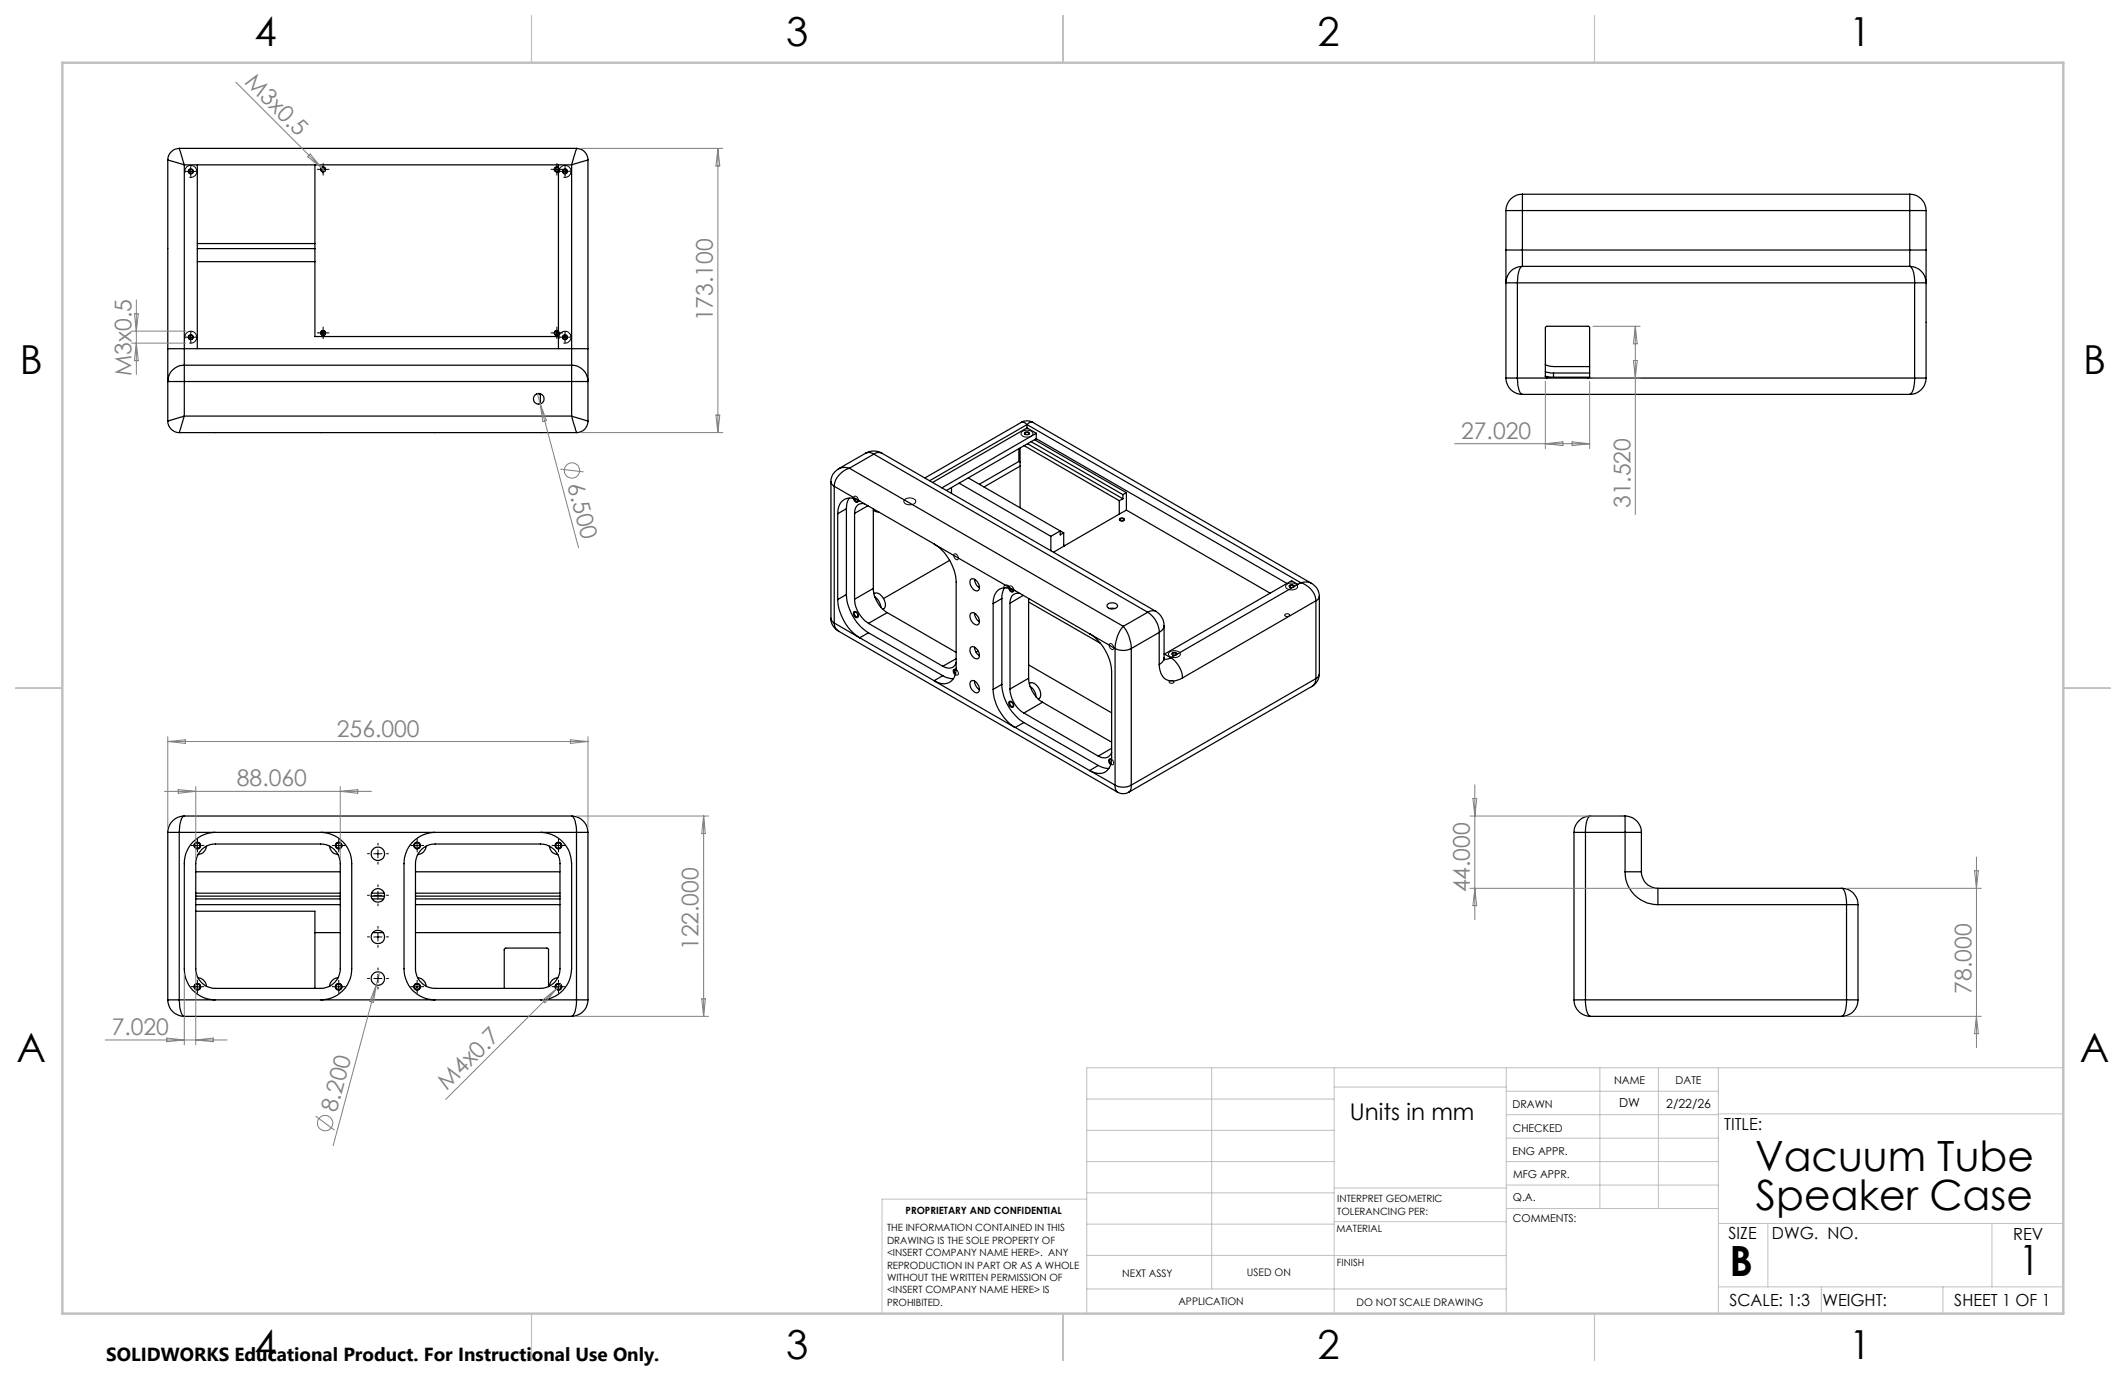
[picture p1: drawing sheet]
<svg xmlns="http://www.w3.org/2000/svg" width="432mm" height="279mm" viewBox="0 0 432 279" stroke-linecap="round" stroke-linejoin="round" font-family="sans-serif">
<g fill="none" stroke="#000" stroke-width=".25">
<path d="M34.1 32.5l3.3 1M34.1 32.5v38.3M36.4 30.1l1 3.4M36.4 30.1a2.41 2.41 0 0 0-2.3 2.4M36.4 30.1h80.7M37.4 33.5v37.3M37.4 33.5h78.7M40.1 33.5v37.3M64 33.5v34.8h49.4M113.4 34a.51 .51 0 0 0-.7 0 .51 .51 0 0 0 0 .7 .51 .51 0 0 0 .7 .1M113.4 34.1a.41 .41 0 0 0-.6 0 .41 .41 0 0 0 0 .6 .41 .41 0 0 0 .6-.1M113.4 33.5v37.3"/>
<path d="M114.9 34.4v.8M116.1 33.5v37.3M117.1 30.1l-1 3.4M117.1 30.1a2.35 2.35 0 0 1 2.3 2.4M119.4 32.5l-3.3 1M119.4 32.5v38.3M309.2 39.4a3.3 3.3 0 0 0-3.3 3.4M309.2 39.4v3.4M309.2 39.4h78.7M387.9 39.4v3.4M387.9 39.4a3.3 3.3 0 0 1 3.3 3.4M40.1 53.1h23.9"/>
<path d="M40.1 50.5h23.9M40.1 49.5h23.9M305.9 57.4h2.3M305.9 50.8h3.3M305.9 50.8v6.6M305.9 42.8h3.3M305.9 42.8v8M305.9 57.4v19.4M308.2 57.4v19.4M308.2 57.4h80.7M309.2 54.1a3.4 3.4 0 0 0-3.3 3.3M309.2 54.1l-.2 .1a4.5 4.5 0 0 0-.8 3.2"/>
<path d="M309.2 50.8v3.3M309.2 54.1h78.7M309.2 50.8h78.7M309.2 42.8v8M309.2 42.8h78.7M387.9 54.1a2.62 2.62 0 0 1 .9 2.3l.1 1M387.9 54.1a3.4 3.4 0 0 1 3.3 3.3M387.9 50.8v3.3M387.9 50.8h3.3M387.9 42.8h3.3M387.9 42.8v8M388.9 57.4h2.3"/>
<path d="M388.9 57.4v19.4M391.2 50.8v6.6M391.2 42.8v8M391.2 57.4v19.4M34.1 77.5h3.3M34.1 70.8h3.3M34.1 70.8v6.7M34.1 77.5v8M37.4 74.2v3.3M37.4 74.2a3.3 3.3 0 0 0-3.3 3.3M37.4 70.8v3.4M37.4 77.5v7"/>
<path d="M37.4 74.2h78.7M37.4 77.5h78.7M37.4 70.8h78.7M109 80h.8M109.7 80v2M113.4 67.2a.51 .51 0 0 0-.7 0 .51 .51 0 0 0 0 .7 .51 .51 0 0 0 .7 .1M113.4 67.3a.41 .41 0 0 0-.6 0 .41 .41 0 0 0 0 .6 .41 .41 0 0 0 .6-.1M114.9 68.1v.2h-.5M116.1 74.2v3.3M116.1 74.2a3.3 3.3 0 0 1 3.3 3.3M116.1 77.5h3.3M116.1 70.8v3.4"/>
<path d="M116.1 70.8h3.3M116.1 77.5v7M119.4 70.8v6.7M119.4 77.5v8M305.9 76.8a3.3 3.3 0 0 0 3.3 3.3M305.9 76.8h2.3M308.2 76.8a5.2 5.2 0 0 0 .8 3.2l.2 .1M308.2 76.8h80.7M313.9 75.5l1.6 .2M313.9 74l1.6 .4h7.4M313.9 76.4l1.6 .2M314.2 76.8l-.3-.3v-10.1l.2-.1h8.5l.3 .2v10.1l-.4 .2"/>
<path d="M315.5 75.7h7.4M315.5 75.7v.9M315.5 76.6h7.3M388.9 76.8a4.6 4.6 0 0 1-.9 3.2l-.1 .1M388.9 76.8h2.3M391.2 76.8a3.3 3.3 0 0 1-3.3 3.3M34.1 85.5a2.35 2.35 0 0 0 2.3 2.3M36.4 87.8h80.7M37.4 84.5l-3.3 1M37.4 84.5l-1 3.3M37.4 84.5h78.7M116.1 84.5l3.3 1"/>
<path d="M116.1 84.5l1 3.3M119.4 85.5a2.29 2.29 0 0 1-2.3 2.3M168.8 97.8a1.13 1.13 0 0 0 .6 .9M168.8 97.8v27.8M169.4 98.7l5.1 3M169.4 98.7v27.8M170.4 95.2a2.8 2.8 0 0 0-1.6 2.6M172.5 95.1a4.3 4.3 0 0 0-3.1 3.6M172.5 95.1l55.6 32.1M175.8 92a3.3 3.3 0 0 1 3.3 0M175.8 92l-5.5 3.2 .4-.2a2.64 2.64 0 0 1 1.8 .1M175.8 92a1.51 1.51 0 0 1 1.7 .2"/>
<path d="M177.5 92.2l-5 2.9M177.5 92.2l55.6 32.1M179.1 92a1.46 1.46 0 0 0-1.6 .2M179.1 92l55.7 32.1M193.3 99v1.2M194.8 98.1l18.6 10.8M196.7 97l18.6 10.8M206.9 93.7l.3 .1M206.9 91.1v2.6M206.9 93.7l-8 4.6M207.2 91v12.1M207.2 94.7l-7.4 4.2"/>
<path d="M207.4 85.8a2.36 2.36 0 0 1 2.4 0M207.4 85.8h.7l.5 .4M207.4 85.8l-19.5 11.2M208 90.5l19.3 11.2M208.2 87.8l.6-.1 .3 .2a.49 .49 0 0 1-.5 .4 .49 .49 0 0 1-.5-.4zM208.2 88.2a.39 .39 0 0 1 .4-.4 .39 .39 0 0 1 .4 .4h-.1M208.6 86.2l55.6 32.1M208.6 86.9l1.9 1.1M208.6 86.2v.7M208.6 86.9l-19.2 11.1M208.6 86.2l-19.8 11.4M208.7 90.1l19.4 11.2"/>
<path d="M209.4 89.7l18.7 10.7M209.8 85.8h-.7l-.5 .4M209.8 85.8l56.6 32.7M210.1 89.3l18.7 10.7M210.5 88v1.1M210.5 89.1l50.9 29.4M210.5 88l-19.2 11.1M210.5 89.1l-18.3 10.5M309.2 80.1h78.7M170.1 104.3v17.4M171.9 103.3v17.4M171.9 103.3l-1.8 1"/>
<path d="M172.5 101.1l-.5 1.1-.1 1.1M173.3 101.2l.3 .5 .3 .3h.3l.1-.5M173.5 101.2l.4 .6h.3l.1-.2M173.6 104.2v17.5M174.5 101.7l15.4 8.9M174.5 101.7a2.63 2.63 0 0 0-2.9-.4 2.63 2.63 0 0 0-1.4 2.5l-.1 .5M175.6 102.3a1.63 1.63 0 0 0-2 1.9M176.3 102.7l-2.7 1.5M177.4 119.5l.3 1.7M177.4 103.6l1.1 .4M177.4 103.3v16.2M177.4 119.5l-3.8 2.2"/>
<path d="M189.9 110.6a9.9 9.9 0 0 1 4.3 7.6v17.4a2.69 2.69 0 0 1-2.9 3.2l-1.4-.5M189.9 110.6l16.1 9.3M192.9 113.8l-13.4 7.7M197.2 117.6a1.61 1.61 0 0 1 1.7 2 .79 .79 0 0 1-.8 .4 .79 .79 0 0 1-.7-.7l-.3-.5-.1-.6zM197.9 117.6a2.17 2.17 0 0 0 1 1.7M204 119.3l-.4 1.1-.1 1.1M204.9 119.4a.6 .6 0 0 0 .2 .6 .6 .6 0 0 0 .7 .1v-.3M205.1 119.5a.44 .44 0 0 0 .2 .5 .44 .44 0 0 0 .5-.2M206 119.9l15.4 8.9M206 119.9a2.62 2.62 0 0 0-4.1 1.1l-.2 1.6M213.4 108.9v2.9M215.3 107.8l-1.9 1.1"/>
<path d="M215.3 107.8v.8l.7-.4M215.3 107.8l.7 .4M216 110.9l-2 1.2M216 108.2v2.7M216 110.7l.3 .1M227.3 104.4l-11.3 6.5M227.3 101.7v2.7M227.4 105.3a.54 .54 0 0 1 .6-.1 .54 .54 0 0 1 .4 .4 .54 .54 0 0 1-.6 .2 .54 .54 0 0 1-.4-.5zM227.5 105.7v-.1a.4 .4 0 0 1 .4-.3 .4 .4 0 0 1 .3 .3v.1M228.1 100.4v.9M228.1 101.3l-.8 .4M228.8 103.6l29.2 16.8"/>
<path d="M228.8 103.6l-1.5 .8M228.8 100v3.6M228.8 100l-.7 .4M262.7 119.2a.39 .39 0 0 0-.4-.4 .39 .39 0 0 0-.4 .4h.1M262.8 119.2a.49 .49 0 0 0-.4-.5 .49 .49 0 0 0-.5 .2l.1 .3 .6 .1M263.6 118.7l-1.3-.8-25.8 14.9M264.2 118.3a4.3 4.3 0 0 1 3.1 3.7M264.2 118.3l.5-.1a2.27 2.27 0 0 1 1.7 .3M264.2 118.3l-26.4 15.3M266.3 118.5a2.91 2.91 0 0 1 1.7 2.5M168.8 125.6a2.91 2.91 0 0 0 1.6 2.6M168.8 125.6a1.13 1.13 0 0 0 .6 .9"/>
<path d="M169.4 126.5a1.81 1.81 0 0 0 .9 1.7l56.6 32.6M169.4 126.5l5.1 2.9M170.1 121.7a10 10 0 0 0 4.4 7.7M171.9 120.7a9.9 9.9 0 0 0 4.5 7.8M171.9 120.7l-1.8 1M173.4 124.2a.69 .69 0 0 1 .7 .4 .69 .69 0 0 1-.1 .8 .82 .82 0 0 1-.6-1.2zM173.6 121.7a6.1 6.1 0 0 0 2.8 4.9M173.8 124.3l-.1-.1a.56 .56 0 0 0-.1 .7 .56 .56 0 0 0 .6 .3l.1-.2M174.5 129.4l.1 .1M174.6 129.5l15.1 8.7M176.4 126.6l15.1 8.7M176.4 128.5l15.1 8.7"/>
<path d="M176.4 128.5l-1.8 1M177.5 120.5a1.22 1.22 0 0 1 1.7 .6 1.88 1.88 0 0 1 .3 2.5l-.2 .1M177.7 121.2l.6 1.3 .6 .8M177.7 121.2a2.94 2.94 0 0 1 1.2 2.1M178.9 123.3l1.3 1.1M180.2 124.4l14 8.1M180.2 124.4l-3.8 2.2M189.7 138.2l.2 .1M189.9 138.3l16.1 9.3M191.5 137.2l1 .5 1.1 .1M191.5 137.2l-1.8 1M194.1 136a.43 .43 0 0 0-.4 .4 .43 .43 0 0 0 .4 .4"/>
<path d="M194.2 134.5a1.54 1.54 0 0 1-2.3 1l-.4-.2M194.2 136l-.3-.1a.67 .67 0 0 0 .1 1.1M194.2 133.7l-2.7 1.6M197.2 138.3a1.4 1.4 0 0 1 1.7 1.4 .7 .7 0 0 1-.3 1 .7 .7 0 0 1-1-.4 1.5 1.5 0 0 1-.4-2zM197.2 131.4a1.61 1.61 0 0 1 1.7 1.9 .79 .79 0 0 1-.8 .5 .79 .79 0 0 1-.7-.7l-.3-.5-.1-.6zM197.2 124.5a1.33 1.33 0 0 1 1.6 1.1l.1 .3a.7 .7 0 0 1-.3 1 .7 .7 0 0 1-1-.4 1.55 1.55 0 0 1-.4-2zM197.9 124.5l.4 1.2 .6 .5M197.9 131.4a2.17 2.17 0 0 0 1 1.7M197.9 138.3a2.17 2.17 0 0 0 1 1.7M198.7 132.2l-.4 .3M201.7 140a9.8 9.8 0 0 0 4.3 7.6M201.7 122.6v17.4"/>
<path d="M203.5 139a9.9 9.9 0 0 0 4.5 7.7M203.5 121.5v17.5M203.5 121.5l-1.8 1.1M203.5 139l-1.8 1M205.1 139.9a6 6 0 0 0 2.9 4.9M205.1 122.5v17.4M207.2 120.5a1.66 1.66 0 0 0-2.1 2M207.8 120.9l-2.7 1.6M208.9 137.7l.3 1.7M208.9 135l16.9 9.7M208.9 121.5v16.2M208.9 137.7l-3.8 2.2"/>
<path d="M208.9 122.2l14.6 8.4M209.1 138.8a1.22 1.22 0 0 1 1.6 .6 1.92 1.92 0 0 1 .3 2.5l-.1 .1M209.2 139.4l.4 .8 .8 1.3M209.2 139.4a2.74 2.74 0 0 1 1.2 2.1M221.4 128.8a10 10 0 0 1 4.4 7.6v17.4a2.69 2.69 0 0 1-2.9 3.2l-1.5-.5M221.4 128.8l5.1 2.9M225 122.7a1.22 1.22 0 0 1 2 .4 1.29 1.29 0 0 1-2.2-.1zM225.4 123.6h1M226.5 131.7a3.7 3.7 0 0 0 3.3 0M226.5 131.7v27.7M228.1 127.2a7.3 7.3 0 0 1 1.7 4.5M228.1 127.2a7.1 7.1 0 0 0-1.6 4.5"/>
<path d="M229.8 131.7v27.7M233.1 124.3a5.2 5.2 0 0 1 2.3 4.1M233.1 124.3l-5 2.9M234.8 124.1a3.5 3.5 0 0 1 1.6 2.9M234.8 124.1l-1-.1-.7 .3M235.4 134.9a3 3 0 0 0 2.3 3.4h.9l1.6-.6M235.4 128.4l-5.6 3.3M235.4 128.4v6.5M236.4 133.6l.1 .5M236.4 127l-.3 .9-.7 .5M236.4 133.6l-.3 .8-.7 .5M236.4 127v6.6"/>
<path d="M236.4 132.8l1.4 .8M237.8 133.6a5.3 5.3 0 0 1 2.4 4.1M237.8 133.6l-.7 .2h-.7M238.2 133l-.1-.1a.37 .37 0 0 1 .4-.3 .37 .37 0 0 1 .4 .4M238.9 132.9h.1a.47 .47 0 0 0-.5-.4 .47 .47 0 0 0-.4 .4l.2 .1h.5M266.4 139.4l-37.1 21.4M267.3 137.8a1.8 1.8 0 0 1-.9 1.6M267.3 122l-27.1 15.7M267.3 122v15.8M267.3 137.8l-37.5 21.6M268 136.8a2.97 2.97 0 0 1-1.6 2.6M268 121a1.09 1.09 0 0 1-.7 1"/>
<path d="M268 136.8a1.21 1.21 0 0 1-.7 1M268 121v15.8M205 142.5a.73 .73 0 0 1 .7 .4 .73 .73 0 0 1-.1 .8 .87 .87 0 0 1-.6-1.2zM205.4 142.5h-.1a.54 .54 0 0 0-.2 .6 .54 .54 0 0 0 .6 .3l.1-.1M206 147.6l.2 .1M206.2 147.7l15.1 8.8M208 146.7l15.1 8.7M208 144.8l15.1 8.7M208 146.7l-1.8 1M210.4 141.5l1.3 1.1M211.7 142.6l-3.7 2.2M211.7 142.6l14.1 8.1"/>
<path d="M221.3 156.5h.1M221.4 156.5l5.1 2.9M223.1 155.4l1.4 .6h.7M223.1 155.4l-1.8 1.1M225.7 154.2h-.2l-.1 .3 .2 .5M225.7 154.3l-.3-.2a.72 .72 0 0 0 .2 1.2M225.8 152.7a1.67 1.67 0 0 1-2.7 .8M225.8 151.9l-2.7 1.6M226.5 159.4a3.4 3.4 0 0 0 3.3 0M226.5 159.4l.1 .8 .3 .6M229.8 159.4l-.1 .8-.4 .6M34.1 169h2.3"/>
<path d="M34.1 169v34M36.4 169h7.1M36.4 169v34M37.4 165.7a2.39 2.39 0 0 0-.9 2.3l-.1 1M37.4 165.7a3.4 3.4 0 0 0-3.3 3.3M37.4 165.7h78.7M39.8 177h29.3M41.1 172.3a4 4 0 0 1 2.6-.9h21.4a3.9 3.9 0 0 1 4 4v21.3a4 4 0 0 1-4 4h-21.4a4 4 0 0 1-3.9-4v-21.9a4 4 0 0 1 1.3-2.5zM41.9 171.8a1.82 1.82 0 0 1-1.7 1.7M43.5 169a6.3 6.3 0 0 0-6.1 6.4v21.3a6.3 6.3 0 0 0 6.1 6.3M43.5 169h21.8M65.3 169a6.3 6.3 0 0 1 6.1 6.4v21.3a6.3 6.3 0 0 1-6.1 6.3"/>
<path d="M65.3 169h22.9M67 171.8a1.82 1.82 0 0 0 1.7 1.7M84.4 177h29.3M85.8 172.3a4 4 0 0 1 2.6-.9h21.3a3.9 3.9 0 0 1 4 4v21.3a3.9 3.9 0 0 1-4 4h-21.3a4 4 0 0 1-4-4v-21.9a4 4 0 0 1 1.4-2.5zM86.5 171.8a1.82 1.82 0 0 1-1.7 1.7M88.2 169h21.8M88.2 169a6.3 6.3 0 0 0-6.1 6.4v21.3a6.3 6.3 0 0 0 6.1 6.3M110 169a6.4 6.4 0 0 1 6.1 6.4v21.3a6.3 6.3 0 0 1-6.1 6.3M110 169h7.1M111.6 171.8a1.81 1.81 0 0 0 1.7 1.7M116.1 165.7h.1a4.2 4.2 0 0 1 .9 3.3M116.1 165.7a3.4 3.4 0 0 1 3.3 3.3"/>
<path d="M117.1 169h2.3M117.1 169v34M119.4 169v34M226.9 160.8a2.36 2.36 0 0 0 2.4 0M319.7 169h2.3M319.7 169v34M322 169h8.1M322 169v34M323 165.7a2.61 2.61 0 0 0-.9 2.3l-.1 1M323 165.7a3.4 3.4 0 0 0-3.3 3.3M323 165.7h7.1M330.1 177a6.6 6.6 0 0 0 6.6 6.7"/>
<path d="M330.1 177h3.3M330.1 169h3.3M330.1 165.7v3.3M330.1 165.7a3.3 3.3 0 0 1 3.3 3.3M330.1 169v8M333.4 177a3.4 3.4 0 0 0 3.3 3.4M333.4 169v8M39.8 182.5h29.3M39.8 185h24.2v15.7M39.8 181.4h29.3M39.8 182h29.3M39.8 183.7h29.3"/>
<path d="M40.2 198.5a1.82 1.82 0 0 1 1.7 1.7M64 189.4h5.1M68.7 198.5a1.82 1.82 0 0 0-1.7 1.7M75.4 182h2.7M75.5 181.4h2.5M75.6 182.5h2.3M75.7 189.4h2.1M84.4 182.5h29.3M84.4 189.4h29.3M84.4 181.4h29.3M84.4 182h29.3M84.4 183.7h29.3"/>
<path d="M84.8 198.5a1.82 1.82 0 0 1 1.7 1.7M113.3 198.5a1.82 1.82 0 0 0-1.7 1.7M336.7 180.4v3.3M336.7 183.7h38.3M336.7 180.4h37.4M374.1 180.4a2.39 2.39 0 0 1 .9 2.3v1M374.1 180.4a3.3 3.3 0 0 1 3.3 3.3M375 183.7h2.4M375 183.7v19.3M377.4 183.7v19.3M34.1 203h2.3M34.1 203a3.4 3.4 0 0 0 3.3 3.4"/>
<path d="M36.4 203a5.2 5.2 0 0 0 .9 3.3l.1 .1M36.4 203h7.1M37.4 206.4h78.7M43.5 203h21.8M65.3 203h22.9M88.2 203h21.8M110 203h7.1M111.4 200.3l-.1-7.7-.2-.1h-8.4l-.3 .3v7.9M117.1 203a5.2 5.2 0 0 1-.9 3.3l-.1 .1M117.1 203h2.3M119.4 203a3.4 3.4 0 0 1-3.3 3.4M319.7 203h2.3"/>
<path d="M319.7 203a3.4 3.4 0 0 0 3.3 3.4M322 203a4.7 4.7 0 0 0 .9 3.3l.1 .1M322 203h53M323 206.4h51.1M375 203a4.7 4.7 0 0 1-.8 3.3l-.1 .1M375 203h2.4M377.4 203a3.3 3.3 0 0 1-3.3 3.4"/>
<circle cx="38.7" cy="34.8" r=".41"/>
<circle cx="38.7" cy="34.8" r=".52"/>
<circle cx="65.6" cy="34.4" r=".51"/>
<circle cx="65.6" cy="34.4" r=".41"/>
<circle cx="114.7" cy="34.8" r=".51"/>
<circle cx="114.8" cy="34.8" r=".41"/>
<circle cx="38.8" cy="68.5" r=".42"/>
<circle cx="38.8" cy="68.5" r=".51"/>
<circle cx="65.6" cy="67.6" r=".51"/>
<circle cx="65.6" cy="67.6" r=".41"/>
<circle cx="114.8" cy="68.5" r=".42"/>
<circle cx="114.8" cy="68.5" r=".5"/>
<circle cx="109.4" cy="81" r="1.08"/>
<circle cx="40.1" cy="171.7" r=".67"/>
<circle cx="40.1" cy="171.7" r=".55"/>
<circle cx="68.8" cy="171.7" r=".54"/>
<circle cx="68.8" cy="171.7" r=".68"/>
<circle cx="76.7" cy="173.4" r="1.36"/>
<circle cx="84.7" cy="171.7" r=".55"/>
<circle cx="84.7" cy="171.7" r=".68"/>
<circle cx="113.4" cy="171.7" r=".68"/>
<circle cx="113.4" cy="171.7" r=".55"/>
<circle cx="76.7" cy="181.8" r="1.37"/>
<circle cx="76.7" cy="198.7" r="1.36"/>
<circle cx="76.7" cy="190.3" r="1.36"/>
<circle cx="40.1" cy="200.4" r=".56"/>
<circle cx="40.1" cy="200.4" r=".67"/>
<circle cx="68.8" cy="200.4" r=".55"/>
<circle cx="68.8" cy="200.4" r=".68"/>
<circle cx="84.7" cy="200.4" r=".56"/>
<circle cx="84.7" cy="200.4" r=".68"/>
<circle cx="113.4" cy="200.4" r=".68"/>
<circle cx="113.4" cy="200.4" r=".56"/>
</g>
<g fill="none" stroke="#808080" stroke-width=".2">
<path d="M47.9 16.7l18.1 18M63 31.3l2.3 2.7-2.8-2.2zM118.1 30.1h28.7M145.8 30.1v57.7M145.8 30.1l.4 3.6h-.8zM26.7 67.2h11M26.7 69.7h11M27.3 63.7h.8l-.4 3.5zM27.7 60.9v15.1M27.7 69.7l.4 3.5h-.8zM109.1 79.9l.6 2.1M313.9 77.4v13.7"/>
<path d="M322.9 77.4v13.7M323.5 66.3h9.6M323.5 76.8h9.6M331.8 73.2h.7l-.4 3.6zM332.1 66.3v38.2M332.1 66.3l.4 3.5h-.7zM109.7 82l7.8 29.2M109.7 82l1.3 3.4-.8 .2zM113.8 95.2l4.7 .6M118.1 87.8h28.7M145.4 84.3h.8l-.4 3.5zM295.5 90.1h27.4"/>
<path d="M313.9 90.1l3.5-.4v.8zM319.3 89.7l3.6 .4-3.6 .4zM34.1 149.6v18.4M34.1 150.6h85.3M34.1 150.6l3.5-.4v.8zM39.8 159.7v14.7M69.1 159.7v14.7M115.9 150.2l3.5 .4-3.5 .4zM119.4 149.6v18.4M299.5 159.3v27.4M33.4 160.7h42.1M36.2 160.3l3.6 .4-3.6 .4z"/>
<path d="M69.1 160.7l3.6-.4v.8zM117.1 165.7h26.8M142.9 165.7v40.7M142.9 165.7l.4 3.6h-.8zM298.6 165.7h30.4M299.2 162.1h.7l-.4 3.6zM401 176.8h.8l-.4 3.6zM401.4 174v38.7M37.4 197.7v14.5M39.8 197.7v14.5M77.1 197.4l-9.4 35.2M113.9 199.9l-.9 .9"/>
<path d="M298.6 180.4h37.1M299.5 180.4l.4 3.5h-.7zM375 180.4h27.4M21.4 211.2h24.7M33.9 210.8l3.5 .4-3.5 .3zM39.8 211.2l3.5-.4v.7zM76.4 200l-.6 3.6-.7-.3zM110.2 203.1l2.8-2.3-2.3 2.8zM113 200.8l-22.5 22.4M117.1 206.4h26.8M142.5 202.8h.8l-.4 3.6zM375 206.4h27.4"/>
<path d="M401.4 206.4l.4 3.5h-.8zM64.1 226.6l3.8 2.9"/>
<circle cx="116.2" cy="95.5" r="1.56"/>
<circle cx="66" cy="228" r="1.55"/>
</g>
<g fill="none" stroke="#000" stroke-width=".2">
<path d="M37.6 35.1a1.22 1.22 0 0 1 1-1.5 1.22 1.22 0 0 1 1.4 1.3 1.22 1.22 0 0 1-1.5 1.1M37.9 34.8h1.7M38.7 34v1.6M64.8 34.4h1.7M65.1 34.5a.51 .51 0 0 1 .5-.6 .51 .51 0 0 1 .5 .5 .51 .51 0 0 1-.6 .5M65.6 33.6v1.6M112.3 34.4h1.6M112.6 34.5a.51 .51 0 0 1 .4-.6 .51 .51 0 0 1 .6 .5 .51 .51 0 0 1-.6 .5M113.1 33.6v1.6M113.6 35.1a1.21 1.21 0 0 1 1.1-1.5 1.21 1.21 0 0 1 1.3 1.3 1.21 1.21 0 0 1-1.6 1.1M113.9 34.8h1.7M114.8 34v1.6"/>
<path d="M37.6 68.8a1.21 1.21 0 0 1 1-1.5 1.21 1.21 0 0 1 1.3 1.2 1.21 1.21 0 0 1-1.4 1.1M37.9 68.5h1.7M38.7 67.6v1.7M64.8 67.6h1.7M65.1 67.7a.51 .51 0 0 1 .5-.6 .51 .51 0 0 1 .5 .5 .51 .51 0 0 1-.6 .5M65.6 66.8v1.6M112.3 67.6h1.6M112.6 67.7a.51 .51 0 0 1 .4-.6 .51 .51 0 0 1 .6 .5 .51 .51 0 0 1-.6 .5M113.1 66.8v1.6M113.6 68.8a1.21 1.21 0 0 1 1-1.5 1.21 1.21 0 0 1 1.3 1.2 1.21 1.21 0 0 1-1.5 1.1M113.9 68.5h1.7M114.8 67.6v1.7"/>
<path d="M207.5 87.7a1.49 1.49 0 0 1 2.3 .4 1.4 1.4 0 0 1-2.4 0zM173.5 100.8a.68 .68 0 0 1 .7 .3 .68 .68 0 0 1-.1 .9l-.5-.4zM183.7 101.5a1.57 1.57 0 0 1 2.3 .2 1.15 1.15 0 0 1-1.7 .7l-.5-.2a.5 .5 0 0 1-.1-.7zM193.8 112.5a.68 .68 0 0 1 .7 .4 .68 .68 0 0 1-.1 .8l-.3-.1-.3-.4zM203.9 119a.48 .48 0 0 1 .6-.2 .48 .48 0 0 1 .3 .4l-.5 .2-.4-.2zM205.1 119a.69 .69 0 0 1 .7 .4 .69 .69 0 0 1-.1 .8 .82 .82 0 0 1-.6-1.2zM227.4 105.4a.47 .47 0 0 1 .6-.2 .47 .47 0 0 1 .3 .5l-.5 .1-.4-.1zM261.3 118.7a1.47 1.47 0 0 1 2.3 .4 1.4 1.4 0 0 1-2.5 0zM173.5 124.2a.68 .68 0 0 1 .7 .4 .68 .68 0 0 1-.1 .8l-.5-.4zM193.8 136a.68 .68 0 0 1 .7 .3 .68 .68 0 0 1-.1 .8l-.6-.5zM225.3 130.8a.69 .69 0 0 1 .8 .3 .69 .69 0 0 1-.1 .8l-.6-.4zM237.5 132.5a1.53 1.53 0 0 1 2.2 .3 1.45 1.45 0 0 1-2.4 .1z"/>
<path d="M237.5 138.3h.1a.43 .43 0 0 1 .5-.2 .43 .43 0 0 1 .2 .5l-.6 .1-.2-.2zM261 124.8a.48 .48 0 0 1 .5-.2 .48 .48 0 0 1 .4 .5l-.7 .1a.24 .24 0 0 1-.2-.1 .24 .24 0 0 1 0-.3zM205.1 142.4a.69 .69 0 0 1 .7 .4 .69 .69 0 0 1-.1 .8 .82 .82 0 0 1-.6-1.2zM225.3 154.2a.67 .67 0 0 1 .8 .2 .67 .67 0 0 1 0 .8 .7 .7 0 0 1-.7-.2 .7 .7 0 0 1-.1-.8zM39.3 171.7h1.6M39.4 171.9a.67 .67 0 0 1 .6-.9 .67 .67 0 0 1 .7 .8 .67 .67 0 0 1-.8 .5M40.1 170.9v1.6M67.9 171.7h1.7M68.2 171.9a.65 .65 0 0 1 .5-.9 .65 .65 0 0 1 .7 .8 .65 .65 0 0 1-.8 .5M68.8 170.9v1.6M75.9 173.4h1.7M76.8 172.5v1.7"/>
<path d="M83.9 171.7h1.6M84.1 171.9a.66 .66 0 0 1 .5-.9 .66 .66 0 0 1 .8 .7 .66 .66 0 0 1-.8 .6M84.7 170.9v1.6M112.6 171.7h1.7M112.8 171.9a.65 .65 0 0 1 .6-.9 .65 .65 0 0 1 .7 .8 .65 .65 0 0 1-.9 .5M113.4 170.9v1.6M40.1 199.5v1.7M68.8 199.5v1.7M75.9 198.7h1.7M75.9 190.3h1.7M75.9 181.8h1.7M76.8 181v1.6"/>
<path d="M76.8 189.4v1.7M76.8 197.9v1.6M84.7 199.5v1.7M113.4 199.5v1.7M39.3 200.4h1.6M39.4 200.5a.68 .68 0 0 1 .7-.8 .68 .68 0 0 1 .7 .8 .68 .68 0 0 1-.9 .5M67.9 200.4h1.7M68.2 200.6a.67 .67 0 0 1 .5-.9 .67 .67 0 0 1 .8 .7 .67 .67 0 0 1-.9 .6M83.9 200.4h1.6M84.1 200.6a.68 .68 0 0 1 .5-.9 .68 .68 0 0 1 .8 .7 .68 .68 0 0 1-.8 .6M112.6 200.4h1.7M112.8 200.6a.67 .67 0 0 1 .6-.9 .67 .67 0 0 1 .7 .7 .67 .67 0 0 1-.9 .6"/>
</g>
<g fill="none" stroke="#000" stroke-width=".2" stroke-dasharray="15.2 1.3 1.3 1.3" stroke-linecap="butt">
<path d="M37.9 34.8h-.4M38.8 34v-.5M38.8 35.6v.4M39.6 34.8h.4M64.8 34.4h-.4M65.6 33.6v-.5M65.6 35.2v.4M66.5 34.4h.4M112.3 34.4h-.4M113.1 33.6v-.5M113.1 35.2v.4M113.9 34.4h.5"/>
<path d="M113.9 34.8h-.4M114.8 33.9v-.4M114.8 35.6v.4M115.6 34.8h.4M37.9 68.5h-.4M38.8 67.6v-.4M38.8 69.3v.4M39.6 68.5h.4M64.8 67.6h-.4M65.6 66.8v-.5M65.6 68.4v.4M66.5 67.6h.4"/>
<path d="M112.3 67.6h-.4M113.1 66.8v-.5M113.1 68.4v.4M113.9 67.6h.5M113.9 68.5h-.4M114.8 67.6v-.4M114.8 69.3v.4M115.6 68.5h.4M39.3 171.7h-.6M40.1 170.8v-.5M40.1 172.5v.6M40.9 171.7h.6"/>
<path d="M68 171.7h-.6M68.8 170.8v-.5M68.8 172.5v.6M69.6 171.7h.6M75.1 173.3h-.5M76.8 171.7v-.6M76.8 175v.5M78.4 173.3h.6M83.9 171.7h-.5M84.7 170.8v-.5M84.7 172.5v.6M85.6 171.7h.5"/>
<path d="M112.6 171.7h-.5M113.4 170.8v-.5M113.4 172.5v.6M114.3 171.7h.5M40.1 199.5v-.5M68.8 199.5v-.5M75.1 198.7h-.5M75.1 190.2h-.5M75.1 181.8h-.5M76.8 197v-.5M76.8 188.6v-.6M76.8 191.9v.5"/>
<path d="M76.8 180.1v-.5M76.8 183.5v.5M78.4 198.7h.6M78.4 190.2h.6M78.4 181.8h.6M84.7 199.5v-.5M113.4 199.5v-.5M39.3 200.3h-.6M40.1 201.2v.5M40.9 200.3h.6M68 200.3h-.6M68.8 201.2v.5"/>
<path d="M69.6 200.3h.6M76.8 200.3v.6M83.9 200.3h-.5M84.7 201.2v.5M85.6 200.3h.5M112.6 200.3h-.5M113.4 201.2v.5M114.3 200.3h.5"/>
</g>
<g fill="none" stroke="#c0c0c0" stroke-width=".2">
<path d="M246.1 216.8v44.9M271 216.8v49.9M305.9 216.8v49.9M324.9 216.8v28.6M336.8 216.8v28.6M349 216.8v49.9M419.1 216.8h-198.4v49.9M220.7 235.9h50.3M220.7 229.5h50.3M220.7 223.2h50.3M271 220.7h34.9M305.9 231.1h43.1"/>
<path d="M305.9 226.3h43.1M305.9 221.6h43.1M305.9 235.9h43.1M349 226.2h70.1M220.7 248.6h50.3M220.7 242.2h50.3M220.7 254.9h50.3M220.7 243.5h-41.6v23.2M271 255h34.9M271 248.1h35M271 241.2h35M305.9 240.6h43.1"/>
<path d="M306 245.4h43M349 248.4h70.1M359.1 248.4v12.9M404.6 248.4v12.9M220.7 261.7h85.2M349 261.3h70.1M369.9 261.3v5.4M394.6 261.3v5.4"/>
</g>
<path d="M107.9 3.2v9.5M215.9 3.2v9.5M323.8 3.2v9.5M3.1 139.7h9.6M419.1 139.7h9.5M107.9 266.7v9.6M215.9 266.7v9.6M323.8 266.7v9.6" fill="none" stroke="#c0c0c0" stroke-width=".25"/>
<path d="M12.7 12.7h406.4v254h-406.4z" fill="none" stroke="#c0c0c0" stroke-width=".5"/>
<g font-size="8.5">
<text x="356.5" y="237.7">Vacuum Tube</text>
<text x="356.6" y="245.8">Speaker Case</text>
<text x="351.3" y="259">B</text>
<text x="410" y="258.9">1</text>
</g>
<g font-size="8.1">
<text x="51.7" y="9.3">4</text>
<text x="159.7" y="9.3">3</text>
<text x="267.6" y="9.3">2</text>
<text x="375.6" y="9.3">1</text>
<text x="4" y="76">B</text>
<text x="423.1" y="76">B</text>
<text x="3.3" y="215.7">A</text>
<text x="422.4" y="215.7">A</text>
<text x="51.7" y="276">4</text>
<text x="159.7" y="276">3</text>
<text x="267.6" y="276">2</text>
<text x="375.6" y="276">1</text>
</g>
<g font-size="4.7" fill="#808080">
<text x="49.5" y="16.9" transform="rotate(45 49.5 16.9)">M3x0.5</text>
<text x="144.8" y="65.3" transform="rotate(-90 144.8 65.3)">173.100</text>
<text x="26.7" y="76.3" transform="rotate(-90 26.7 76.3)">M3x0.5</text>
<text x="296.8" y="89.1">27.020</text>
<text x="115.2" y="98.4" transform="rotate(75 115.2 98.4)">6.500</text>
<text x="331.1" y="103.2" transform="rotate(-90 331.1 103.2)">31.520</text>
<text x="68.4" y="149.5">256.000</text>
<text x="48.1" y="159.7">88.060</text>
<text x="298.5" y="181.2" transform="rotate(-90 298.5 181.2)">44.000</text>
<text x="141.9" y="192.9" transform="rotate(-90 141.9 192.9)">122.000</text>
<text x="400.4" y="201.8" transform="rotate(-90 400.4 201.8)">78.000</text>
<text x="22.7" y="210.1">7.020</text>
<text x="90.8" y="221.6" transform="rotate(-45 90.8 221.6)">M4x0.7</text>
<text x="68.4" y="226" transform="rotate(-75 68.4 226)">8.200</text>
</g>
<text font-size="4.7" x="274.1" y="227.4">Units in mm</text>
<text font-size="3.8" x="21.6" y="276.3">SOLIDWORKS Educational Product. For Instructional Use Only.</text>
<g font-size="3.4">
<text x="350.2" y="229.5">TITLE:</text>
<text x="351.1" y="251.6">SIZE</text>
<text x="359.9" y="251.6">DWG. NO.</text>
<text x="408.9" y="251.7">REV</text>
<text x="351.2" y="265.2">SCALE: 1:3</text>
<text x="370.1" y="265.3">WEIGHT:</text>
<text x="396.9" y="265.2">SHEET 1 OF 1</text>
</g>
<g font-size="2.5">
<text x="328.9" y="224.8">DW</text>
<text x="338.4" y="224.9">2/22/26</text>
</g>
<g font-size="2.2">
<text x="327.8" y="220.1">NAME</text>
<text x="340.3" y="220.2">DATE</text>
<text x="307.2" y="224.9">DRAWN</text>
<text x="307.3" y="229.8">CHECKED</text>
<text x="307.2" y="234.4">ENG APPR.</text>
<text x="307.3" y="239.2">MFG APPR.</text>
<text x="307.3" y="243.9">Q.A.</text>
<text x="307.3" y="248.1">COMMENTS:</text>
</g>
<g font-size="2.1">
<text x="227.9" y="259.2">NEXT ASSY</text>
<text x="253.3" y="259.2">USED ON</text>
<text x="239.3" y="265">APPLICATION</text>
<text x="275.5" y="265.1">DO NOT SCALE DRAWING</text>
</g>
<g font-size="2">
<text x="271.6" y="244.1">INTERPRET GEOMETRIC</text>
<text x="180.2" y="250">THE INFORMATION CONTAINED IN THIS</text>
<text x="183.9" y="246.4">PROPRIETARY AND CONFIDENTIAL</text>
<text x="271.5" y="250.2">MATERIAL</text>
<text x="271.6" y="246.6">TOLERANCING PER:</text>
<text x="180.2" y="252.5">DRAWING IS THE SOLE PROPERTY OF</text>
<text x="180.2" y="255.1">&lt;INSERT COMPANY NAME HERE&gt;. ANY</text>
<text x="180.2" y="257.6">REPRODUCTION IN PART OR AS A WHOLE</text>
<text x="271.5" y="257">FINISH</text>
<text x="180.2" y="260.1">WITHOUT THE WRITTEN PERMISSION OF</text>
<text x="180.2" y="262.6">&lt;INSERT COMPANY NAME HERE&gt; IS</text>
<text x="180.2" y="265.2">PROHIBITED.</text>
</g>
</svg>
